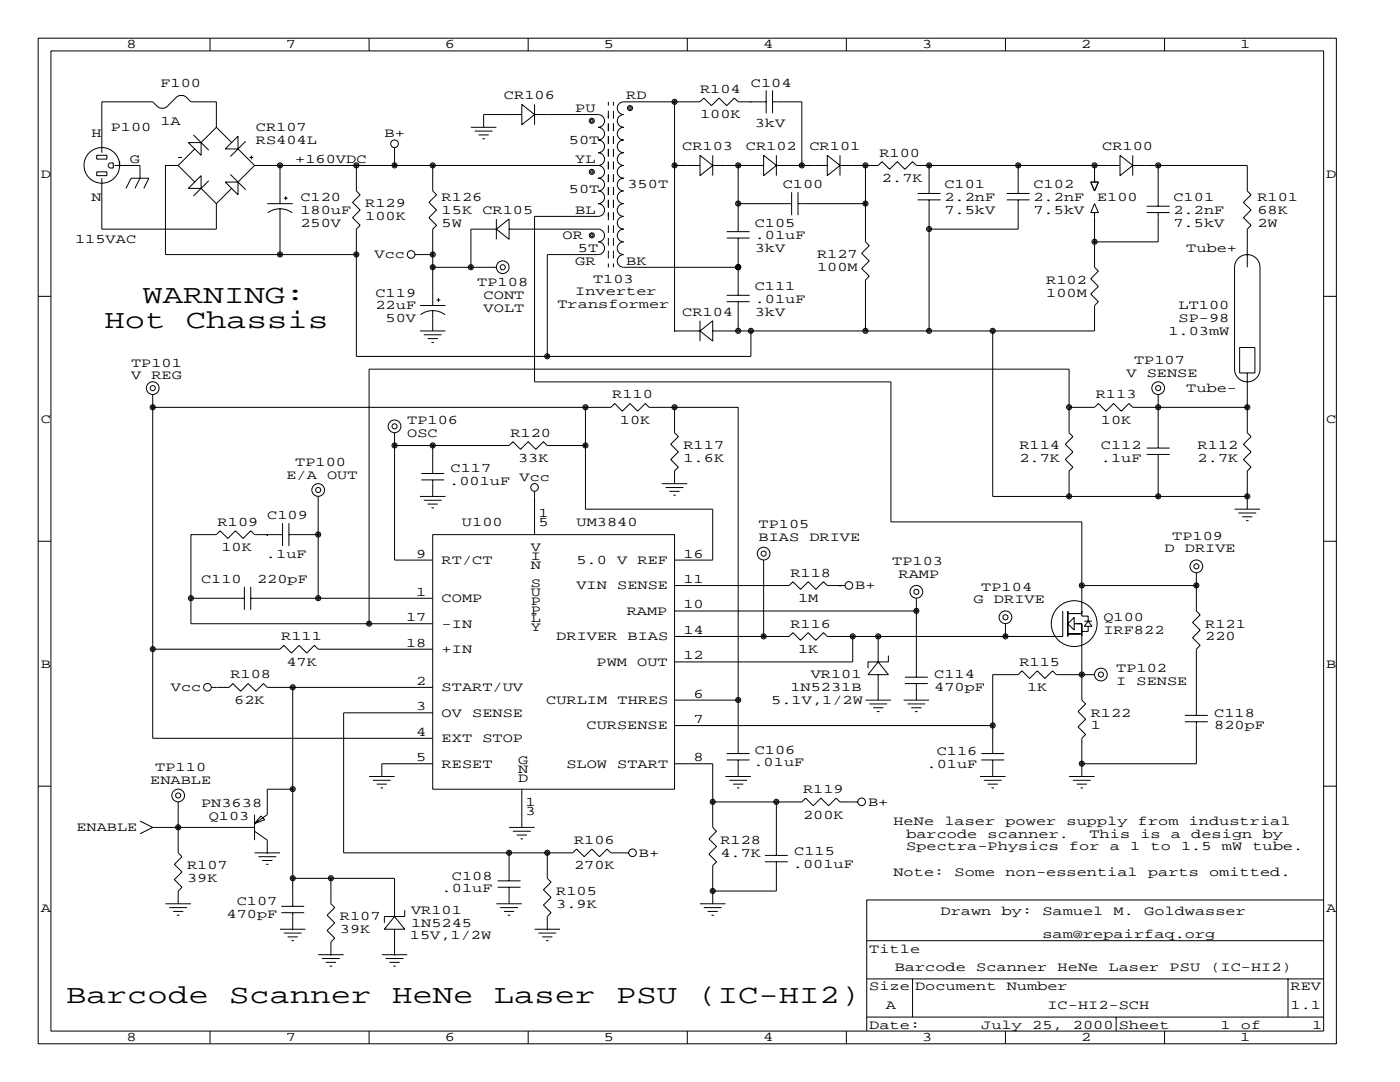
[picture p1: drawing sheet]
<svg xmlns="http://www.w3.org/2000/svg" width="279mm" height="216mm" viewBox="0 0 279 216" stroke-linecap="round" stroke-linejoin="round" font-family="sans-serif">
<g fill="none" stroke="#000" stroke-width=".2">
<path d="M7.6 7.6h259.1v200.7h-259.1zM10.2 10.2h254v195.5h-254zM41.9 7.6v2.6M73.7 7.6v2.6M105.4 7.6v2.6M137.2 7.6v2.6M152.9 18v4.6M154.2 18v4.6M168.9 7.6v2.6M200.7 7.6v2.6M232.4 7.6v2.6M19.3 34.3h2v.8h-2z"/>
<path d="M19.3 31h2v.7h-2zM20.3 35.6v10.1h22.9v-5.1M21.7 32.8l.4-.3h.5v1h-.5a.51 .51 0 0 1-.4-.7zM22.9 33h5v2.6l-1 2M23.9 32.3v1M25.1 37.6l1.1-2h3.5l-1 2M33 33h.1M33 33h2.6M33 33v17.8h38.1M35.6 33l3.3 3.3M35.6 31.4h.7M37.6 28.4h2.5v2.6z"/>
<path d="M37.6 37.6l2.5-2.5v2.5zM38.6 26.9l3.1 3.1M38.9 29.7l-3.3 3.3M40.1 37.6l3.1 3M41.7 36.1l-3.1 3M43.2 25.4v-5.1h-5.1l-1-1-.5-.3h-.8l-.5 .3-2 2-.5 .3h-.8l-.5-.3-1-1h-10.2v10.2M43.2 25.4l-3.1 3M43.2 25.4l3 3M45 36.3h2.5v2.6zM46 34.8l3 3M46.2 37.6l-3 3M47.5 27.2v2.5h-2.5z"/>
<path d="M47.5 29.7l3.3 3.3M49 28.2l-3 3M49.8 31.4h.7M50.2 31v.8M50.8 33h68.6M50.8 33l-3.3 3.3M55.9 33v7.6M56.6 39.5h.8M57 39.2v.7M71.1 33v5.1l.8 .8-1.5 1.5 1.5 1.5-1.5 1.5 1.5 1.6-.8 .7v25.4h78.8v-5.1M78.7 29.5v3.5M86.4 33v5.1l.7 .8-1.5 1.5 1.5 1.5-1.5 1.5 1.5 1.6-.7 .7v15.3"/>
<path d="M94 25.4h5.1M94.7 26.2h3.6M95.5 26.9h2M96.3 27.7h.5M104.1 22.9h-7.6v2.5M104.1 20.8l2.6 2.1-2.6 2zM106.7 22.9h12.7a1.27 1.27 0 0 1 1.2 1.2 1.27 1.27 0 0 1-1.2 1.3 1.27 1.27 0 0 1 1.2 1.3 1.27 1.27 0 0 1-1.2 1.2 1.27 1.27 0 0 1 1.2 1.3 1.27 1.27 0 0 1-1.2 1.3 1.27 1.27 0 0 1 1.2 1.3 1.27 1.27 0 0 1-1.2 1.2M106.7 20.8v4.1M119.4 33a1.27 1.27 0 0 1 1.3 1.3 1.27 1.27 0 0 1-1.3 1.3 1.27 1.27 0 0 1 1.2 1.2 1.27 1.27 0 0 1-1.2 1.3 1.27 1.27 0 0 1 1.3 1.3 1.27 1.27 0 0 1-1.3 1.2 1.27 1.27 0 0 1 1.2 1.3 1.27 1.27 0 0 1-1.2 1.3h-12.7v33h71.1v27.9h38.1v18.8h1.3v1.1M121.4 20.3v.8M121.4 22.1v1.5M121.4 24.6v1.6"/>
<path d="M121.4 27.2v1.5M121.4 29.7v1.5M121.4 32.3v1.5M121.4 34.8v1.5M121.4 37.3v1.6M121.4 39.9v1.5M122.4 20.3v.8M122.4 22.1v1.5M122.4 24.6v1.6M122.4 27.2v1.5M122.4 29.7v1.5M122.4 32.3v1.5"/>
<path d="M122.4 34.8v1.5M122.4 37.3v1.6M122.4 39.9v1.5M134.6 33h.1M134.6 33h5.1M134.6 20.3v45.7M139.7 31l2.5 2-2.5 2.1zM142.2 33h10.2M142.2 31v4.1M147.3 33h.1M147.3 33v13.2M149.9 20.3h.1"/>
<path d="M152.4 31l2.5 2-2.5 2.1zM152.9 20.3h-5.6l-.7-.7-1.6 1.5-1.5-1.5-1.5 1.5-1.5-1.5-.8 .7h-15.2a1.27 1.27 0 0 0-1.3 1.3 1.27 1.27 0 0 0 1.3 1.3 1.27 1.27 0 0 0-1.3 1.2 1.27 1.27 0 0 0 1.3 1.3 1.27 1.27 0 0 0-1.3 1.3 1.27 1.27 0 0 0 1.3 1.2 1.27 1.27 0 0 0-1.3 1.3 1.27 1.27 0 0 0 1.3 1.3 1.27 1.27 0 0 0-1.3 1.3 1.27 1.27 0 0 0 1.3 1.2 1.27 1.27 0 0 0-1.3 1.3 1.27 1.27 0 0 0 1.3 1.3 1.27 1.27 0 0 0-1.3 1.2 1.27 1.27 0 0 0 1.3 1.3 1.27 1.27 0 0 0-1.3 1.3 1.27 1.27 0 0 0 1.3 1.2 1.27 1.27 0 0 0-1.3 1.3 1.27 1.27 0 0 0 1.3 1.3 1.27 1.27 0 0 0-1.3 1.3 1.27 1.27 0 0 0 1.3 1.2 1.27 1.27 0 0 0-1.3 1.3 1.27 1.27 0 0 0 1.3 1.3 1.27 1.27 0 0 0-1.3 1.2 1.27 1.27 0 0 0 1.3 1.3 1.27 1.27 0 0 0-1.3 1.3 1.27 1.27 0 0 0 1.3 1.2h22.8M154.2 20.3h5.8v12.7M154.9 33h10.2M154.9 31v4.1M158 38.4v4.5M159.3 38.4v4.5M165.1 31l2.5 2-2.5 2.1zM167.6 33h7.7l.7-.7 1.5 1.5 1.6-1.5 1.5 1.5 1.5-1.5 .8 .7h40.6M167.6 31v4.1M172.7 33h.1M172.7 33v15.3l.8 .7-1.5 1.5 1.5 1.6-1.5 1.5 1.5 1.5-.8 .8v10.1"/>
<path d="M183.1 39.9h4.6M183.1 38.6h4.6M185.4 33v5.6M185.4 39.9v26.1M200.9 39.9h4.6M200.9 38.6h4.6M203.2 33v5.6M203.2 39.9v5.8h-17.8M217.7 36.3h1.5l-.8 1.8zM218.4 33v3.3M223.5 31l2.6 2-2.6 2.1zM226.1 33h22.8v5.1l.8 .8-1.5 1.5 1.5 1.5-1.5 1.5 1.5 1.6-.8 .7v7.6"/>
<path d="M226.1 31v4.1M231.1 33v8.1M7.6 59.1h2.6M53.3 40.6h5.1M53.4 42.5a4.1 4.1 0 0 1 4.9 0M55.9 41.7v9.1M82.8 50.8h3.6M86.4 53.3h12.7M87.1 59.9h.8M87.5 59.5v.7M99.1 45.7h-5.1v7.6M99.1 45.7l2.5-2v4.1z"/>
<path d="M99.1 43.7v4.1M101.6 45.7h17.8a1.27 1.27 0 0 1 1.3 1.3 1.27 1.27 0 0 1-1.3 1.3 1.27 1.27 0 0 1 1.3 1.2 1.27 1.27 0 0 1-1.3 1.3h-10.2v20.3M121.4 42.4v1.5M121.4 45v1.5M121.4 47.5v1.5M121.4 50v1.6M121.4 52.6v.7M122.4 42.4v1.5M122.4 45v1.5M122.4 47.5v1.5M122.4 50v1.6M122.4 52.6v.7"/>
<path d="M145 47.5h4.6M145 46.2h4.6M145 58.9h4.6M147.3 53.3h.1M147.3 47.5v11.4M147.3 40.6h10.7M159.3 40.6h13.4M218.4 42.4v10.9l.8 .8-1.5 1.5 1.5 1.5-1.5 1.6 1.5 1.5-.8 .8v5h-76.2M218.4 40.6l.8 1.8h-1.5zM228.9 42.4h4.5M228.9 41.1h4.5M231.1 42.4v5.9h-12.7"/>
<path d="M247.3 51.4a2.54 2.54 0 0 1 2.7-.3 2.54 2.54 0 0 1 1.5 2.2v20.4a2.54 2.54 0 0 1-2.6 2.5 2.54 2.54 0 0 1-2.5-2.5v-20.4a2.54 2.54 0 0 1 .9-1.9zM248.7 50.8h.5M264.2 59.1h2.5M30.5 78.7v68.6h55.9M83.8 61h5.1M83.8 66h5.1M83.9 62.8a4.1 4.1 0 0 1 4.9 0M84.6 66.8h3.5M85.3 67.6h2.1M86.1 68.3h.5M86.4 62v4M134.6 66h.1"/>
<path d="M134.6 66h5.1M139.7 64v4.1M139.7 66l2.5-2v4.1zM145 60.2h4.6M147.3 60.2v5.8M149.9 66h.1M198.1 66v33.1h50.8M231.1 78.7v10.7M247.4 69.3h3v5.1h-3zM248.9 74.4v12l.8 .7-1.5 1.5 1.5 1.6-1.5 1.5 1.5 1.5-.8 .8v7.6M30.5 81.3h91.4l.8-.8 1.5 1.5 1.5-1.5 1.6 1.5 1.5-1.5 .7 .8h17.8v69.1M63.5 99.1v20.3"/>
<path d="M78.7 86.4v25.4h7.7M78.7 88.9h22.9l.8-.8 1.5 1.6 1.5-1.6 1.5 1.6 1.6-1.6 .7 .8h7.6M83.8 99.1h5.1M84.1 95.8h4.5M84.1 94.5h4.5M84.6 99.8h3.5M86.4 88.9v5.6M86.4 95.8v3.3M106.7 98v8.7M116.8 81.3v20.3h25.4v10.2h-7.6M132.1 96.5h5.1M132.8 97.3h3.6"/>
<path d="M133.6 98h2M134.4 98.8h.5M134.6 81.3v5.1l.8 .7-1.5 1.5 1.5 1.6-1.5 1.5 1.5 1.5-.8 .8v2.5M213.4 99.1v-5.1l.7-.8-1.5-1.5 1.5-1.5-1.5-1.6 1.5-1.5-.7-.7v-12.7h-139.7v50.8M213.4 81.3h5l.8-.8 1.5 1.5 1.5-1.5 1.6 1.5 1.5-1.5 .8 .8h22.8M228.9 90.7h4.5M228.9 89.4h4.5M231.1 90.7v8.4M7.6 108h2.6M38.1 119.4h10.7M48.8 117.1v4.6M50 119.4h36.4"/>
<path d="M50 117.1v4.6M53.3 106.7h.1M56.4 106.7h-5.6l-.8-.8-1.5 1.5-1.5-1.5-1.5 1.5-1.6-1.5-.7 .8h-5.1v17.8h48.3M56.4 104.4v4.6M57.7 106.7h5.8M57.7 104.4v4.6M85.3 100.6h2.1M86.1 101.3h.5M86.4 106.7h48.2v50.8h-48.2zM134.6 116.8h22.9l.7-.7 1.6 1.5 1.5-1.5 1.5 1.5 1.5-1.5 .8 .7h3.6M152.4 111.8v15.2M167.6 116.8h.1"/>
<path d="M182.9 119.4v15.7M215.9 116.8h22.9M238.8 114.3v7.6l.7 .8-1.5 1.5 1.5 1.5-1.5 1.6 1.5 1.5-.7 .7v13.2M246.4 101.6h5.1M247.1 102.4h3.6M247.9 103.1h2M248.7 103.9h.5M264.2 108h2.5M30.5 129.5h25.4l.7-.7 1.6 1.5 1.5-1.5 1.5 1.5 1.5-1.5 .8 .7h22.9M42.2 137.2h3.5l.8-.8 1.5 1.5 1.5-1.5 1.6 1.5 1.5-1.5 .7 .8h33.1M58.4 137.2v43.6M134.6 139.7h12.7"/>
<path d="M134.6 121.9h48.3M147.3 139.7h.1M170.2 127v5.1h-35.6M172.7 139.7h5.1M175.3 127h.1M175.3 127v5.1M175.3 134.6v5.1M175.3 132.1l2 2.5h-4.1zM177.3 130.8v1.3h-4.1v1.2M180.3 139.7h5.1M180.6 136.4h4.6M180.6 135.1h4.6"/>
<path d="M182.9 136.4v3.3M200.7 124.5v2.5M212.1 121.9v5.1h-47l-.8-.8-1.5 1.6-1.5-1.6-1.5 1.6-1.6-1.6-.7 .8h-22.9M213.1 121.9v5.1M213.1 122.4h2.8M213.1 126.5h2.8M213.1 124.5l1.3-1.3v2.5zM214.4 124.5h1.5v15.2l.8 .8-1.6 1.5 1.6 1.5-1.6 1.5 1.6 1.6-.8 .7v7.6M216.4 124h1.5M217.2 125v1h-1.3M217.2 124l.7 1h-1.5zM218.4 134.6h-7.6l-.7-.7-1.6 1.5-1.5-1.5-1.5 1.5-1.5-1.5-.8 .7h-5.1v15.8"/>
<path d="M7.6 156.9h2.6M58.4 157.5h-5.1v5.1l-2.5 1.7M73.7 154.9h5M74.4 155.7h3.6M75.2 156.5h2M75.9 157.2h.6M86.4 142.2h-17.8v28h45.7l.8-.8 1.5 1.5 1.5-1.5 1.5 1.5 1.6-1.5 .7 .8h3.6M86.4 152.4h-10.2v2.5M104.1 157.5v7.6M134.6 152.4h7.6v12.7l.8 .8-1.5 1.5 1.5 1.5-1.5 1.5 1.5 1.6-.8 .7v7.6M134.6 144.8h63.5M144.8 154.9h5.1"/>
<path d="M145 151.6h4.6M145 150.4h4.6M145.5 155.7h3.6M146.3 156.5h2M147.1 157.2h.5M147.3 151.6v3.3M173.5 140.5h3.5M174.2 141.2h2.1M175 142h.5M181.1 140.5h3.6M181.9 141.2h2M182.6 142h.5"/>
<path d="M195.6 154.9h5.1M195.8 151.6h4.6M195.8 150.4h4.6M196.3 155.7h3.6M197.1 156.5h2M197.9 157.2h.5M198.1 151.6v3.3M213.4 154.9h5M214.1 155.7h3.6M214.9 156.5h2M215.6 157.2h.6M236.5 144h4.5"/>
<path d="M236.5 142.7h4.5M238.8 144v8.4h-22.9M264.2 156.9h2.5M27.9 163.8l2.6 1.3M30.5 165.1h20.3M30.5 165.1l-2.6 1.3M35.6 165.1h.1M35.6 160v10.2l.7 .7-1.5 1.6 1.5 1.5-1.5 1.5 1.5 1.5-.7 .8v2.5M50.8 170.2h5.1M50.8 162.6v5M50.8 165.9l2.5 1.7v2.6M51.6 170.9h3.5"/>
<path d="M52.1 162.8l.7 .8-2 .7zM52.3 171.7h2.1M53.1 172.5h.5M53.3 170.2h.1M58.4 175.3h20.3v7.6M66 175.3v5l.8 .8-1.5 1.5 1.5 1.5-1.5 1.6 1.5 1.5-.8 .8v2.5M99.3 177h4.6M99.3 175.8h4.6M101.6 170.2h.1M101.6 170.2v5.6M101.6 177v3.3M101.6 165.1h5.1"/>
<path d="M102.4 165.9h3.5M103.1 166.6h2.1M103.9 167.4h.5M109.2 170.2v5.1l.8 .7-1.5 1.5 1.5 1.6-1.5 1.5 1.5 1.5-.8 .8v2.5M142.2 160h17.8l.8-.7 1.5 1.5 1.5-1.5 1.6 1.5 1.5-1.5 .7 .7h3.6M152.7 172h4.5M152.7 170.7h4.5M154.9 160v10.7M154.9 172v5.8h-12.7M264.2 179.6h-91.2v26.1M33 180.3h5.1M33.8 181.1h3.5"/>
<path d="M34.5 181.9h2.1M35.3 182.6h.5M55.9 185.4h5.1M56.1 182.1h4.6M56.1 180.8h4.6M56.6 186.2h3.6M57.4 186.9h2M58.2 187.7h.5M58.4 185.4h.1M58.4 182.1v3.3M63.5 190.5h5.1M64.3 191.3h3.5"/>
<path d="M65 192h2.1M65.8 192.8h.5M66 190.5h.1M76.2 190.5h5.1M77 191.3h3.5M77.7 192h2.1M78.5 192.8h.5M78.7 190.5h.1M78.7 185.4v5.1M78.7 182.9l2.1 2.5h-4.1zM80.8 181.6v1.3h-4.1v1.2M99.1 180.3h5"/>
<path d="M99.8 181.1h3.6M100.6 181.9h2M101.3 182.6h.6M106.7 185.4h5.1M107.4 186.2h3.6M108.2 186.9h2M109 187.7h.5M109.2 185.4h.1M139.7 180.3h5.1M140.5 181.1h3.5M141.2 181.9h2.1M142 182.6h.5"/>
<path d="M173 195.3h91.2M173 187.7h91.2M182.1 195.3v7.6M257 195.3v7.6M41.9 205.7v2.6M73.7 205.7v2.6M105.4 205.7v2.6M137.2 205.7v2.6M168.9 205.7v2.6M173 202.9h91.2M200.7 205.7v2.6M222.8 202.9v2.8"/>
<path d="M232.4 205.7v2.6"/>
<circle cx="20.3" cy="33" r="3.6"/>
<circle cx="55.9" cy="33" r=".51"/>
<circle cx="55.9" cy="33" r=".25"/>
<circle cx="71.1" cy="33" r=".51"/>
<circle cx="71.1" cy="33" r=".25"/>
<circle cx="78.7" cy="33" r=".51"/>
<circle cx="78.7" cy="28.7" r=".76"/>
<circle cx="78.7" cy="33" r=".25"/>
<circle cx="86.4" cy="33" r=".51"/>
<circle cx="86.4" cy="33" r=".25"/>
<circle cx="118.1" cy="34.3" r=".51"/>
<circle cx="118.1" cy="24.1" r=".51"/>
<circle cx="118.1" cy="24.1" r=".25"/>
<circle cx="118.1" cy="34.3" r=".25"/>
<circle cx="125.7" cy="21.6" r=".51"/>
<circle cx="125.7" cy="21.6" r=".25"/>
<circle cx="134.6" cy="33" r=".51"/>
<circle cx="134.6" cy="20.3" r=".51"/>
<circle cx="134.6" cy="33" r=".25"/>
<circle cx="134.6" cy="20.3" r=".25"/>
<circle cx="147.3" cy="33" r=".51"/>
<circle cx="147.3" cy="33" r=".25"/>
<circle cx="160" cy="33" r=".51"/>
<circle cx="160" cy="33" r=".25"/>
<circle cx="172.7" cy="33" r=".51"/>
<circle cx="172.7" cy="33" r=".25"/>
<circle cx="185.4" cy="33" r=".51"/>
<circle cx="185.4" cy="33" r=".25"/>
<circle cx="203.2" cy="33" r=".51"/>
<circle cx="203.2" cy="33" r=".25"/>
<circle cx="218.4" cy="33" r=".51"/>
<circle cx="218.4" cy="33" r=".25"/>
<circle cx="231.1" cy="33" r=".51"/>
<circle cx="231.1" cy="33" r=".25"/>
<circle cx="55.9" cy="50.8" r=".51"/>
<circle cx="55.9" cy="50.8" r=".25"/>
<circle cx="71.1" cy="50.8" r=".51"/>
<circle cx="71.1" cy="50.8" r=".25"/>
<circle cx="82" cy="50.8" r=".76"/>
<circle cx="86.4" cy="50.8" r=".51"/>
<circle cx="86.4" cy="53.3" r=".51"/>
<circle cx="86.4" cy="50.8" r=".25"/>
<circle cx="86.4" cy="53.3" r=".25"/>
<circle cx="94" cy="53.3" r=".51"/>
<circle cx="94" cy="53.3" r=".25"/>
<circle cx="100.3" cy="53.3" r="1.27"/>
<circle cx="100.3" cy="53.3" r=".51"/>
<circle cx="118.1" cy="47" r=".51"/>
<circle cx="118.1" cy="47" r=".25"/>
<circle cx="147.3" cy="40.6" r=".51"/>
<circle cx="147.3" cy="53.3" r=".51"/>
<circle cx="147.3" cy="53.3" r=".25"/>
<circle cx="147.3" cy="40.6" r=".25"/>
<circle cx="172.7" cy="40.6" r=".51"/>
<circle cx="172.7" cy="40.6" r=".25"/>
<circle cx="185.4" cy="45.7" r=".51"/>
<circle cx="185.4" cy="45.7" r=".25"/>
<circle cx="218.4" cy="48.2" r=".51"/>
<circle cx="218.4" cy="48.2" r=".25"/>
<circle cx="30.5" cy="77.4" r="1.27"/>
<circle cx="30.5" cy="77.4" r=".51"/>
<circle cx="109.2" cy="71.1" r=".51"/>
<circle cx="109.2" cy="71.1" r=".25"/>
<circle cx="147.3" cy="66" r=".51"/>
<circle cx="147.3" cy="66" r=".25"/>
<circle cx="149.9" cy="66" r=".51"/>
<circle cx="149.9" cy="66" r=".25"/>
<circle cx="172.7" cy="66" r=".51"/>
<circle cx="172.7" cy="66" r=".25"/>
<circle cx="185.4" cy="66" r=".51"/>
<circle cx="185.4" cy="66" r=".25"/>
<circle cx="198.1" cy="66" r=".51"/>
<circle cx="198.1" cy="66" r=".25"/>
<circle cx="231.1" cy="77.4" r="1.27"/>
<circle cx="231.1" cy="77.4" r=".51"/>
<circle cx="30.5" cy="81.3" r=".51"/>
<circle cx="30.5" cy="81.3" r=".25"/>
<circle cx="63.5" cy="97.8" r="1.27"/>
<circle cx="63.5" cy="97.8" r=".51"/>
<circle cx="78.7" cy="85.1" r="1.27"/>
<circle cx="78.7" cy="85.1" r=".51"/>
<circle cx="78.7" cy="88.9" r=".51"/>
<circle cx="78.7" cy="88.9" r=".25"/>
<circle cx="86.4" cy="88.9" r=".51"/>
<circle cx="86.4" cy="88.9" r=".25"/>
<circle cx="106.7" cy="97.3" r=".76"/>
<circle cx="116.8" cy="81.3" r=".51"/>
<circle cx="116.8" cy="88.9" r=".51"/>
<circle cx="116.8" cy="81.3" r=".25"/>
<circle cx="116.8" cy="88.9" r=".25"/>
<circle cx="134.6" cy="81.3" r=".51"/>
<circle cx="134.6" cy="81.3" r=".25"/>
<circle cx="213.4" cy="81.3" r=".51"/>
<circle cx="213.4" cy="99" r=".51"/>
<circle cx="213.4" cy="99" r=".25"/>
<circle cx="213.4" cy="81.3" r=".25"/>
<circle cx="231.1" cy="99" r=".51"/>
<circle cx="231.1" cy="81.3" r=".51"/>
<circle cx="231.1" cy="81.3" r=".25"/>
<circle cx="231.1" cy="99" r=".25"/>
<circle cx="248.9" cy="99" r=".51"/>
<circle cx="248.9" cy="81.3" r=".51"/>
<circle cx="248.9" cy="99" r=".25"/>
<circle cx="248.9" cy="81.3" r=".25"/>
<circle cx="38.1" cy="119.4" r=".51"/>
<circle cx="38.1" cy="119.4" r=".25"/>
<circle cx="63.5" cy="106.7" r=".51"/>
<circle cx="63.5" cy="119.4" r=".51"/>
<circle cx="63.5" cy="106.7" r=".25"/>
<circle cx="63.5" cy="119.4" r=".25"/>
<circle cx="152.4" cy="110.5" r="1.27"/>
<circle cx="152.4" cy="110.5" r=".51"/>
<circle cx="169.4" cy="116.8" r=".76"/>
<circle cx="182.9" cy="118.1" r="1.27"/>
<circle cx="182.9" cy="118.1" r=".51"/>
<circle cx="215.9" cy="116.8" r=".51"/>
<circle cx="215.9" cy="116.8" r=".25"/>
<circle cx="238.8" cy="113" r=".51"/>
<circle cx="238.8" cy="113" r="1.27"/>
<circle cx="238.8" cy="116.8" r=".51"/>
<circle cx="238.8" cy="116.8" r=".25"/>
<circle cx="30.5" cy="129.5" r=".51"/>
<circle cx="30.5" cy="129.5" r=".25"/>
<circle cx="41.4" cy="137.1" r=".76"/>
<circle cx="58.4" cy="137.1" r=".51"/>
<circle cx="58.4" cy="137.1" r=".25"/>
<circle cx="73.7" cy="124.4" r=".51"/>
<circle cx="73.7" cy="124.4" r=".25"/>
<circle cx="147.3" cy="139.7" r=".51"/>
<circle cx="147.3" cy="139.7" r=".25"/>
<circle cx="152.4" cy="127" r=".51"/>
<circle cx="152.4" cy="127" r=".25"/>
<circle cx="170.2" cy="127" r=".51"/>
<circle cx="170.2" cy="127" r=".25"/>
<circle cx="175.3" cy="127" r=".51"/>
<circle cx="175.3" cy="127" r=".25"/>
<circle cx="182.9" cy="121.9" r=".51"/>
<circle cx="182.9" cy="121.9" r=".25"/>
<circle cx="200.7" cy="127" r=".51"/>
<circle cx="200.7" cy="123.2" r=".51"/>
<circle cx="200.7" cy="123.2" r="1.27"/>
<circle cx="200.7" cy="127" r=".25"/>
<circle cx="214.4" cy="124.4" r="4.6"/>
<circle cx="215.9" cy="134.6" r=".51"/>
<circle cx="215.9" cy="134.6" r=".25"/>
<circle cx="219.7" cy="134.6" r=".51"/>
<circle cx="219.7" cy="134.6" r="1.27"/>
<circle cx="35.6" cy="158.7" r="1.27"/>
<circle cx="35.6" cy="158.7" r=".51"/>
<circle cx="58.4" cy="157.5" r=".51"/>
<circle cx="58.4" cy="157.5" r=".25"/>
<circle cx="142.2" cy="160" r=".51"/>
<circle cx="142.2" cy="160" r=".25"/>
<circle cx="154.9" cy="160" r=".51"/>
<circle cx="154.9" cy="160" r=".25"/>
<circle cx="172" cy="160" r=".76"/>
<circle cx="198.1" cy="144.8" r=".51"/>
<circle cx="198.1" cy="144.8" r=".25"/>
<circle cx="215.9" cy="152.4" r=".51"/>
<circle cx="215.9" cy="152.4" r=".25"/>
<circle cx="35.6" cy="165.1" r=".51"/>
<circle cx="35.6" cy="165.1" r=".25"/>
<circle cx="58.4" cy="175.2" r=".51"/>
<circle cx="58.4" cy="175.2" r=".25"/>
<circle cx="66" cy="175.2" r=".51"/>
<circle cx="66" cy="175.2" r=".25"/>
<circle cx="101.6" cy="170.2" r=".51"/>
<circle cx="101.6" cy="170.2" r=".25"/>
<circle cx="109.2" cy="170.2" r=".51"/>
<circle cx="109.2" cy="170.2" r=".25"/>
<circle cx="126.2" cy="170.2" r=".76"/>
<circle cx="142.2" cy="177.8" r=".51"/>
<circle cx="142.2" cy="177.8" r=".25"/>
</g>
<g font-size="5.3">
<text x="20.8" y="65.5">Hot</text>
<text x="28.4" y="60.5">WARNING:</text>
<text x="37.1" y="65.5">Chassis</text>
<text x="13.2" y="200.2">Barcode</text>
<text x="45.7" y="200.2">Scanner</text>
<text x="78.2" y="200.2">HeNe</text>
<text x="98.6" y="200.2">Laser</text>
<text x="122.9" y="200.2">PSU</text>
<text x="139.2" y="200.2">(IC-HI2)</text>
</g>
<g font-size="2.6">
<text x="25.3" y="9.7">8</text>
<text x="57" y="9.7">7</text>
<text x="88.8" y="9.7">6</text>
<text x="120.5" y="9.7">5</text>
<text x="152.3" y="9.7">4</text>
<text x="184" y="9.7">3</text>
<text x="215.8" y="9.7">2</text>
<text x="247.5" y="9.7">1</text>
<text x="32" y="17.3">F100</text>
<text x="149.9" y="17.3">C104</text>
<text x="100.6" y="19.8">CR106</text>
<text x="114.8" y="22.4">PU</text>
<text x="125" y="19.8">RD</text>
<text x="139.7" y="18.5">R104</text>
<text x="139.7" y="23.6">100K</text>
<text x="18.3" y="27.4">H</text>
<text x="22.1" y="26.2">P100</text>
<text x="32" y="24.9">1A</text>
<text x="51.1" y="26.2">CR107</text>
<text x="51.1" y="28.7">RS404L</text>
<text x="76.7" y="27.4">B+</text>
<text x="113.5" y="28.7">50T</text>
<text x="136.1" y="30">CR103</text>
<text x="148.8" y="30">CR102</text>
<text x="150.6" y="25.4">3kV</text>
<text x="161.5" y="30">CR101</text>
<text x="220" y="30">CR100</text>
<text x="8.1" y="35.5">D</text>
<text x="25.9" y="32.5">G</text>
<text x="58.9" y="32.5">+160VDC</text>
<text x="114.8" y="32.5">YL</text>
<text x="175.5" y="31.2">R100</text>
<text x="264.7" y="35.5">D</text>
<text x="18.3" y="40.1">N</text>
<text x="59.9" y="40.1">C120</text>
<text x="72.9" y="41.4">R129</text>
<text x="88.1" y="40.1">R126</text>
<text x="113.5" y="38.6">50T</text>
<text x="125.2" y="37.6">350T</text>
<text x="156.2" y="37.6">C100</text>
<text x="176" y="36.3">2.7K</text>
<text x="188.5" y="37.6">C101</text>
<text x="188.5" y="40.1">2.2nF</text>
<text x="206.2" y="37.6">C102</text>
<text x="206.2" y="40.1">2.2nF</text>
<text x="218.9" y="40.1">E100</text>
<text x="234.2" y="40.1">C101</text>
<text x="251" y="40.1">R101</text>
<text x="59.9" y="42.7">180uF</text>
<text x="59.9" y="45.2">250V</text>
<text x="72.9" y="43.9">100K</text>
<text x="88.1" y="42.7">15K</text>
<text x="88.1" y="45.2">5W</text>
<text x="96.3" y="42.7">CR105</text>
<text x="112.3" y="47.8">OR</text>
<text x="114.8" y="42.7">BL</text>
<text x="150.6" y="45.2">C105</text>
<text x="150.6" y="47.8">.01uF</text>
<text x="188.5" y="42.7">7.5kV</text>
<text x="206.2" y="42.7">7.5kV</text>
<text x="234.2" y="42.7">2.2nF</text>
<text x="234.2" y="45.2">7.5kV</text>
<text x="251" y="42.7">68K</text>
<text x="251" y="45.2">2W</text>
<text x="15" y="48.5">115VAC</text>
<text x="74.8" y="51.6">Vcc</text>
<text x="114.8" y="52.8">GR</text>
<text x="115.3" y="50.3">5T</text>
<text x="125" y="52.8">BK</text>
<text x="150.6" y="50.3">3kV</text>
<text x="163.1" y="51.6">R127</text>
<text x="236.7" y="50.3">Tube+</text>
<text x="74.9" y="59.2">C119</text>
<text x="95.2" y="57.1">TP108</text>
<text x="96.5" y="59.7">CONT</text>
<text x="114.8" y="58.9">Inverter</text>
<text x="118.4" y="56.4">T103</text>
<text x="150.6" y="57.9">C111</text>
<text x="163.1" y="54.1">100M</text>
<text x="208.8" y="56.6">R102</text>
<text x="208.8" y="59.2">100M</text>
<text x="74.9" y="61.7">22uF</text>
<text x="77" y="64.3">50V</text>
<text x="96.5" y="62.2">VOLT</text>
<text x="111.3" y="61.5">Transformer</text>
<text x="136.1" y="63">CR104</text>
<text x="150.6" y="60.5">.01uF</text>
<text x="150.6" y="63">3kV</text>
<text x="235.2" y="61.7">LT100</text>
<text x="235.2" y="64.3">SP-98</text>
<text x="233.2" y="66.8">1.03mW</text>
<text x="26.2" y="73.2">TP101</text>
<text x="26.2" y="75.7">V</text>
<text x="30.2" y="75.7">REG</text>
<text x="224.8" y="75.2">V</text>
<text x="226.3" y="72.6">TP107</text>
<text x="228.9" y="75.2">SENSE</text>
<text x="122.2" y="79.5">R110</text>
<text x="218.7" y="79.5">R113</text>
<text x="236.7" y="78.2">Tube-</text>
<text x="8.1" y="84.3">C</text>
<text x="81.3" y="84.6">TP106</text>
<text x="81.3" y="87.1">OSC</text>
<text x="101.9" y="87.1">R120</text>
<text x="123.7" y="84.6">10K</text>
<text x="136.4" y="89.7">R117</text>
<text x="203.5" y="89.7">R114</text>
<text x="219.7" y="84.6">10K</text>
<text x="219.7" y="89.7">C112</text>
<text x="239" y="89.7">R112</text>
<text x="264.7" y="84.3">C</text>
<text x="57.1" y="95.5">E/A</text>
<text x="58.9" y="93">TP100</text>
<text x="65.3" y="95.5">OUT</text>
<text x="89.9" y="94.2">C117</text>
<text x="103.4" y="92.2">33K</text>
<text x="136.4" y="92.2">1.6K</text>
<text x="203.5" y="92.2">2.7K</text>
<text x="219.7" y="92.2">.1uF</text>
<text x="239" y="92.2">2.7K</text>
<text x="89.7" y="96.8">.001uF</text>
<text x="103.7" y="96">Vcc</text>
<text x="43.4" y="104.9">R109</text>
<text x="53.3" y="103.6">C109</text>
<text x="92.2" y="104.9">U100</text>
<text x="107.4" y="103.1">1</text>
<text x="107.4" y="104.9">5</text>
<text x="115.1" y="104.9">UM3840</text>
<text x="151.4" y="105.4">TP105</text>
<text x="151.4" y="107.9">BIAS</text>
<text x="161.5" y="107.9">DRIVE</text>
<text x="233.9" y="107.7">TP109</text>
<text x="44.2" y="110">10K</text>
<text x="53.1" y="111.3">.1uF</text>
<text x="83.1" y="111.3">9</text>
<text x="88.1" y="112.5">RT/CT</text>
<text x="105.9" y="110">V</text>
<text x="105.9" y="111.8">I</text>
<text x="105.9" y="113.5">N</text>
<text x="115" y="112.5">5.0</text>
<text x="123.2" y="112.5">V</text>
<text x="127.2" y="112.5">REF</text>
<text x="136.4" y="111.3">16</text>
<text x="178.1" y="112.8">TP103</text>
<text x="232.4" y="110.2">D</text>
<text x="236.5" y="110.2">DRIVE</text>
<text x="40.1" y="116.3">C110</text>
<text x="51.3" y="116.3">220pF</text>
<text x="83.1" y="118.9">1</text>
<text x="105.9" y="117.1">S</text>
<text x="105.9" y="118.9">U</text>
<text x="115" y="117.6">VIN</text>
<text x="123.2" y="117.6">SENSE</text>
<text x="136.4" y="116.3">11</text>
<text x="157.7" y="115.1">R118</text>
<text x="170.7" y="117.6">B+</text>
<text x="179.3" y="115.3">RAMP</text>
<text x="195.8" y="117.9">TP104</text>
<text x="81" y="124">17</text>
<text x="88.1" y="125.2">-IN</text>
<text x="88.1" y="120.1">COMP</text>
<text x="105.9" y="120.6">P</text>
<text x="105.9" y="122.4">P</text>
<text x="105.9" y="124.2">L</text>
<text x="105.9" y="126">Y</text>
<text x="125.1" y="122.7">RAMP</text>
<text x="136.4" y="121.4">10</text>
<text x="157.7" y="125.2">R116</text>
<text x="159.3" y="120.1">1M</text>
<text x="194.3" y="120.4">G</text>
<text x="198.4" y="120.4">DRIVE</text>
<text x="220.2" y="124">Q100</text>
<text x="240.5" y="125.2">R121</text>
<text x="56.1" y="127.8">R111</text>
<text x="81" y="129">18</text>
<text x="88.1" y="130.3">+IN</text>
<text x="111" y="127.8">DRIVER</text>
<text x="125.2" y="127.8">BIAS</text>
<text x="136.4" y="131.6">12</text>
<text x="136.4" y="126.5">14</text>
<text x="159.3" y="130.3">1K</text>
<text x="220.2" y="126.5">IRF822</text>
<text x="240.5" y="127.8">220</text>
<text x="8.1" y="133.2">B</text>
<text x="34.1" y="137.9">Vcc</text>
<text x="46" y="135.4">R108</text>
<text x="57.1" y="132.8">47K</text>
<text x="83.1" y="136.7">2</text>
<text x="88.1" y="137.9">START/UV</text>
<text x="119.1" y="132.8">PWM</text>
<text x="127.2" y="132.8">OUT</text>
<text x="157.7" y="137.9">1N5231B</text>
<text x="161.8" y="135.4">VR101</text>
<text x="186.4" y="135.4">C114</text>
<text x="186.4" y="137.9">470pF</text>
<text x="203.5" y="132.8">R115</text>
<text x="205" y="137.9">1K</text>
<text x="222.8" y="134.1">TP102</text>
<text x="222.8" y="136.7">I</text>
<text x="226.8" y="136.7">SENSE</text>
<text x="264.7" y="133.2">B</text>
<text x="46.7" y="140.5">62K</text>
<text x="83.1" y="141.7">3</text>
<text x="88.1" y="143">OV</text>
<text x="94.2" y="143">SENSE</text>
<text x="109" y="140.5">CURLIM</text>
<text x="123.2" y="140.5">THRES</text>
<text x="138.4" y="139.2">6</text>
<text x="153.9" y="140.5">5.1V,1/2W</text>
<text x="217.7" y="143">R122</text>
<text x="242.3" y="143">C118</text>
<text x="83.1" y="146.8">4</text>
<text x="88.1" y="148.1">EXT</text>
<text x="96.3" y="148.1">STOP</text>
<text x="117" y="145.5">CURSENSE</text>
<text x="138.4" y="144.3">7</text>
<text x="217.7" y="145.5">1</text>
<text x="242.3" y="145.5">820pF</text>
<text x="31" y="153.9">TP110</text>
<text x="83.1" y="151.9">5</text>
<text x="88.1" y="153.2">RESET</text>
<text x="103.4" y="152.4">G</text>
<text x="103.4" y="154.2">N</text>
<text x="103.4" y="156">D</text>
<text x="113" y="153.2">SLOW</text>
<text x="123.2" y="153.2">START</text>
<text x="138.4" y="151.9">8</text>
<text x="150.4" y="152.9">.01uF</text>
<text x="150.6" y="150.4">C106</text>
<text x="184.9" y="153.2">.01uF</text>
<text x="186.9" y="150.6">C116</text>
<text x="30" y="156.5">ENABLE</text>
<text x="40.1" y="161">PN3638</text>
<text x="104.9" y="160.8">1</text>
<text x="160.3" y="158.2">R119</text>
<text x="173.2" y="160.8">B+</text>
<text x="15.2" y="165.9">ENABLE</text>
<text x="41.7" y="163.6">Q103</text>
<text x="104.9" y="162.6">3</text>
<text x="160.3" y="163.3">200K</text>
<text x="178.3" y="164.6">HeNe</text>
<text x="180.8" y="167.1">barcode</text>
<text x="188.5" y="164.6">laser</text>
<text x="197.1" y="167.1">scanner.</text>
<text x="200.7" y="164.6">power</text>
<text x="212.9" y="164.6">supply</text>
<text x="217.4" y="167.1">This</text>
<text x="227.1" y="164.6">from</text>
<text x="227.6" y="167.1">is</text>
<text x="233.7" y="167.1">a</text>
<text x="237.2" y="164.6">industrial</text>
<text x="237.7" y="167.1">design</text>
<text x="252" y="167.1">by</text>
<text x="37.3" y="173.5">R107</text>
<text x="114.6" y="168.4">R106</text>
<text x="114.6" y="173.5">270K</text>
<text x="127.5" y="170.9">B+</text>
<text x="143.8" y="168.4">R128</text>
<text x="143.8" y="170.9">4.7K</text>
<text x="158.2" y="173.2">.001uF</text>
<text x="158.5" y="170.7">C115</text>
<text x="180.8" y="169.7">Spectra-Physics</text>
<text x="213.4" y="169.7">for</text>
<text x="221.5" y="169.7">a</text>
<text x="225.6" y="169.7">1</text>
<text x="229.6" y="169.7">to</text>
<text x="235.7" y="169.7">1.5</text>
<text x="243.8" y="169.7">mW</text>
<text x="249.9" y="169.7">tube.</text>
<text x="37.3" y="176">39K</text>
<text x="88.1" y="178.1">.01uF</text>
<text x="90.2" y="175.5">C108</text>
<text x="111" y="178.6">R105</text>
<text x="178.3" y="174.8">Note:</text>
<text x="190.5" y="174.8">Some</text>
<text x="200.7" y="174.8">non-essential</text>
<text x="229.1" y="174.8">parts</text>
<text x="241.3" y="174.8">omitted.</text>
<text x="8.1" y="182.1">A</text>
<text x="45.2" y="183.1">470pF</text>
<text x="47.2" y="180.6">C107</text>
<text x="67.8" y="183.6">R107</text>
<text x="82" y="182.4">VR101</text>
<text x="82" y="184.9">1N5245</text>
<text x="111" y="181.1">3.9K</text>
<text x="187.7" y="182.6">Drawn</text>
<text x="199.9" y="182.6">by:</text>
<text x="208" y="182.6">Samuel</text>
<text x="222.2" y="182.6">M.</text>
<text x="228.3" y="182.6">Goldwasser</text>
<text x="264.7" y="182.1">A</text>
<text x="67.8" y="186.2">39K</text>
<text x="81.8" y="187.5">15V,1/2W</text>
<text x="173.5" y="190.2">Title</text>
<text x="208" y="187.2">sam@repairfaq.org</text>
<text x="173.5" y="197.6">Size Document</text>
<text x="178.6" y="193.8">Barcode</text>
<text x="194.8" y="193.8">Scanner</text>
<text x="200.9" y="197.6">Number</text>
<text x="211.1" y="193.8">HeNe</text>
<text x="221.2" y="193.8">Laser</text>
<text x="233.4" y="193.8">PSU</text>
<text x="241.6" y="193.8">(IC-HI2)</text>
<text x="257.6" y="197.6">REV</text>
<text x="176.8" y="201.4">A</text>
<text x="209" y="201.4">IC-HI2-SCH</text>
<text x="257.6" y="201.4">1.1</text>
<text x="25.3" y="207.8">8</text>
<text x="57" y="207.8">7</text>
<text x="88.8" y="207.8">6</text>
<text x="120.5" y="207.8">5</text>
<text x="152.3" y="207.8">4</text>
<text x="173.5" y="205.2">Date:</text>
<text x="184" y="207.8">3</text>
<text x="195.8" y="205.2">July</text>
<text x="206" y="205.2">25,</text>
<text x="214.1" y="205.2">2000 Sheet</text>
<text x="215.8" y="207.8">2</text>
<text x="243.6" y="205.2">1</text>
<text x="247.5" y="207.8">1</text>
<text x="247.7" y="205.2">of</text>
<text x="261.9" y="205.2">1</text>
</g>
</svg>
